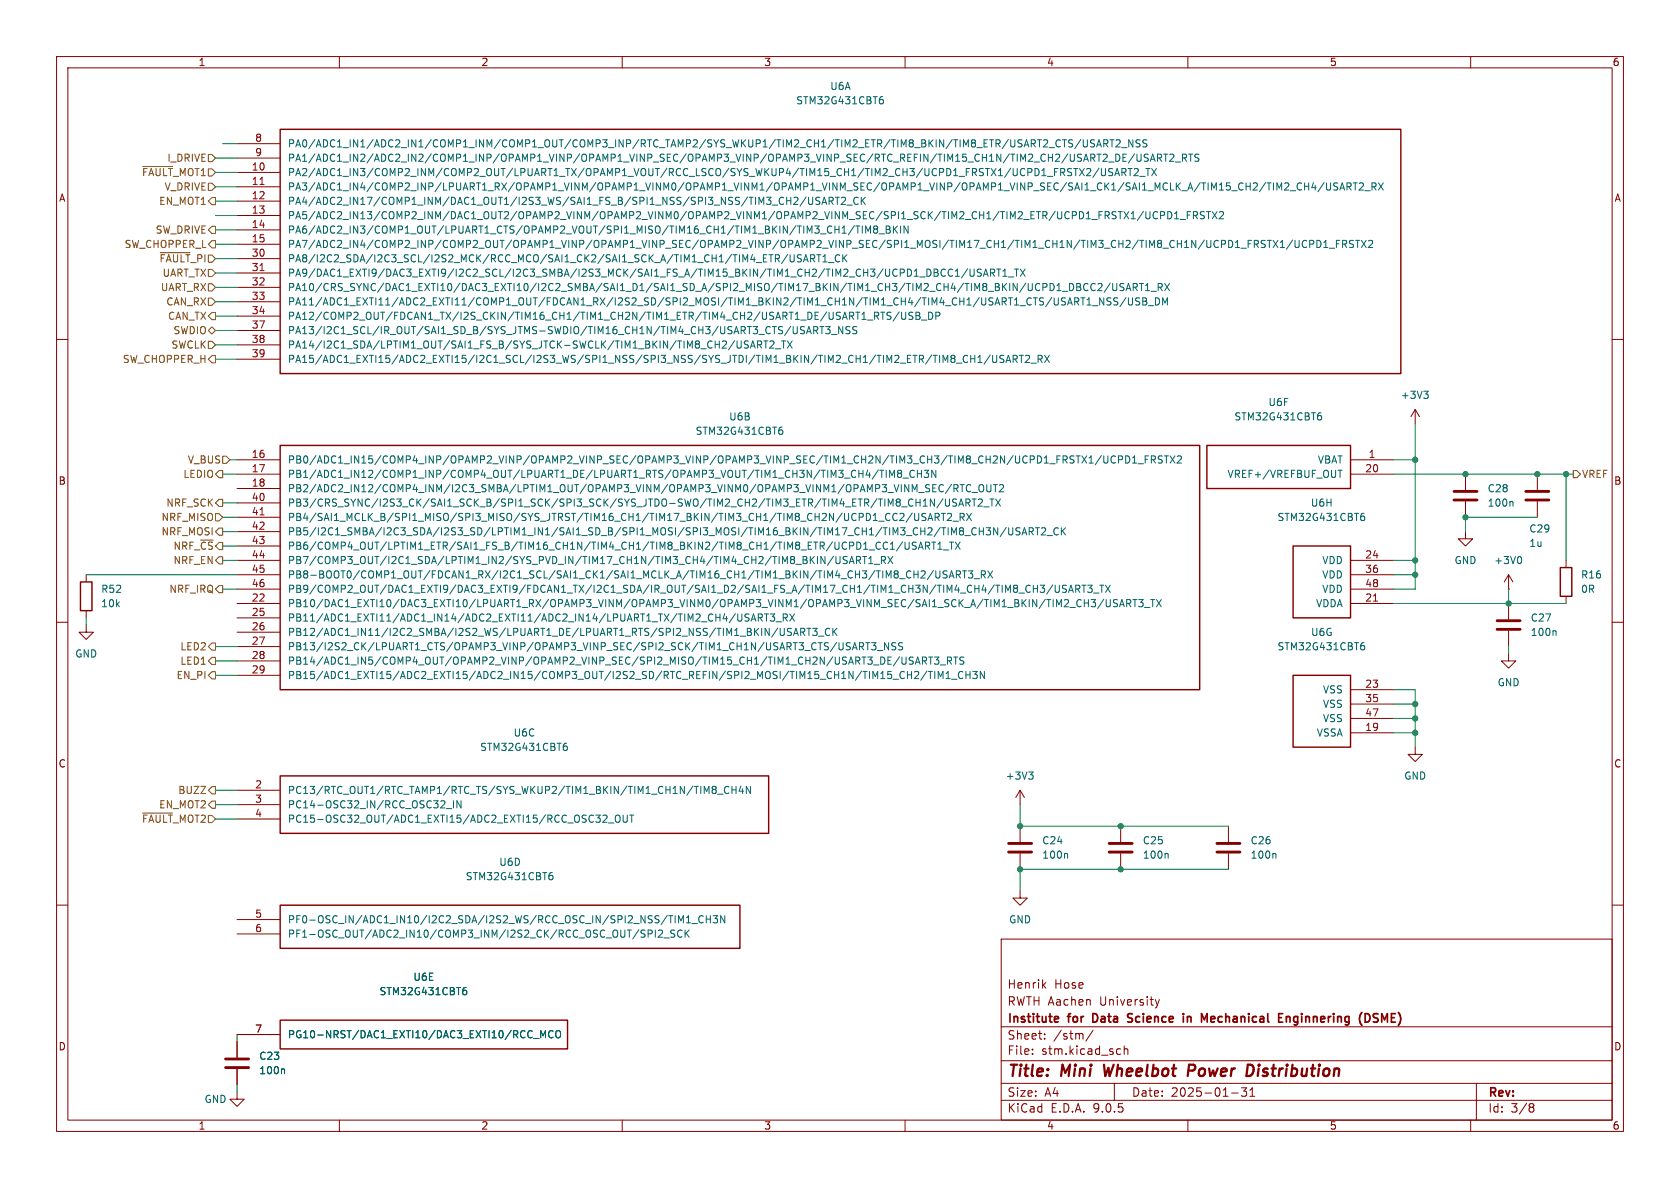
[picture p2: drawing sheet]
<svg xmlns="http://www.w3.org/2000/svg" width="297mm" height="210mm" viewBox="0 0 297 210" stroke-linecap="round" stroke-linejoin="round" font-family="sans-serif">
<g fill="none" stroke="#840000" stroke-width=".18">
<path d="M10 10h277v190h-277zM12 12h273v186h-273zM60 10v2M110 10v2M160 10v2M210 10v2M260 10v2M41.9 25.4h7.6M41.9 27.9h7.6M41.9 30.5h7.6M41.9 33h7.6M41.9 35.6h7.6"/>
<path d="M41.9 38.1h7.6M41.9 40.6h7.6M41.9 43.2h7.6M41.9 45.7h7.6M41.9 48.3h7.6M41.9 50.8h7.6M41.9 53.3h7.6M41.9 55.9h7.6M41.9 58.4h7.6M10 60h2M41.9 61h7.6M41.9 63.5h7.6"/>
<path d="M250.2 72.4l-.8 1.3M250.2 72.4l.8 1.3M250.2 72.4v2.5M285 60h2M41.9 81.3h7.6M41.9 83.8h7.6M41.9 86.4h7.6M41.9 88.9h7.6M41.9 91.4h7.6M41.9 94h7.6M41.9 96.5h7.6M41.9 99.1h7.6"/>
<path d="M238.8 81.3h7.6M238.8 83.8h7.6M238.8 99.1h7.6M259.1 94v1.3h1.2l-1.2 1.2-1.3-1.2h1.3M259.1 83.8v2.8M259.1 88.6v2.8M271.8 83.8v2.8M271.8 88.6v2.8M276.9 99.1v1.2M10 110h2M15.2 110.5v1.3h1.3l-1.3 1.2-1.2-1.2h1.2M15.2 101.6v1.3"/>
<path d="M15.2 108v1.2M41.9 101.6h7.6M41.9 104.1h7.6M41.9 106.7h7.6M41.9 109.2h7.6M41.9 111.8h7.6M41.9 114.3h7.6M41.9 116.8h7.6M41.9 119.4h7.6M238.8 101.6h7.6M238.8 104.1h7.6M238.8 106.7h7.6"/>
<path d="M266.7 104.1h.1M266.7 115.6v1.2h1.3l-1.3 1.3-1.3-1.3h1.3M266.7 101.6l-.8 1.3M266.7 101.6l.8 1.3M266.7 101.6v2.5M266.7 106.7v2.8M266.7 111.5v2.8M276.9 105.4v1.3M285 110h2M41.9 139.7h7.6M180.3 139.7v2.5M180.3 139.7l-.7 1.3"/>
<path d="M180.3 139.7l.8 1.3M238.8 121.9h7.6M238.8 124.5h7.6M238.8 127h7.6M238.8 129.5h7.6M250.2 132.1v1.3h1.3l-1.3 1.2-1.3-1.2h1.3M41.9 142.2h7.6M41.9 144.8h7.6M180.3 157.5v1.3h1.3l-1.3 1.2-1.2-1.2h1.2M180.3 146.1v2.7M180.3 150.9v2.8M198.1 146.1v2.7"/>
<path d="M198.1 150.9v2.8M217.2 146.1v2.7M217.2 150.9v2.8M10 160h2M41.9 162.6h7.6M41.9 165.1h7.6M177 166h108v32h-108zM184.5 174.1l.4 .6M184.9 173.7l-.6 .6M204.2 176.7l.4 1M204.6 177.7l-.1 .4-.3 .1M205 176.7l-.4 1"/>
<path d="M285 160h2M41.9 193v1.3h1.3l-1.3 1.3-1.3-1.3h1.3M41.9 184.2v2.7M41.9 189v2.8M41.9 182.9h7.6M60 198v2M110 198v2M160 198v2M177 194.5h108M177 191.5h108M177 187.5h108M177 181.5h108"/>
<path d="M182.5 186.3v.1M182.5 185.5v.1M184.7 183.6v.1M184.7 182.8v.1M193.2 182.1l-1.2 2M197 191.5v3M197.7 185.4l.4 .1M198.1 186.3l-.4 .1M198.7 185.5l.3-.1 .3 .1 .1 .9M198.7 184.9v1.5M210 198v2M217.7 193.2h1.2"/>
<path d="M219.5 192.3h.9l-.5 .6 .4 .1v.7l-.2 .1h-.4l-.2-.1M221 193.8h.8M221 192.7l.4-.4v1.5M260 198v2M261 191.5v6.5M270.6 195.1l.4 .1 .2 .2-.3 .3M270.6 195.7h.3M270.9 195.7l.2 .2 .1 .4-.2 .2-.4 .1"/>
</g>
<path d="M195.2 188.2l.2 2 .6-1.4M211 188.2h-.8l-.2 2M211.1 189.2l-1 .1M221.1 188.2a1.11 1.11 0 0 1 0 1.9" fill="none" stroke="#840000" stroke-width=".4"/>
<g fill="none" stroke="#840000" stroke-width=".3">
<path d="M186.6 179.7l.5 .1v.2l-.7 .2M193.6 179.2h-.4v1.5h.4M200.2 179.3l-.6-.1-.3 .3 .2 .3 .6 .2M209.2 179.2v.1M209.9 179.7v1M210.5 179.8l-.4-.1-.2 .1M214.6 179.7h-.3l-.2 .2v.7l.5 .1M226.1 179.2h.7M227.4 179.8l.2-.1 .4 .1 .1 .9M227.4 179.7v1M241.7 179.2a.81 .81 0 0 1 .5 .7 .81 .81 0 0 1-.5 .8M243.4 179.2h-.3l-.3 .3 .1 .3 .4 .2"/>
<path d="M187.1 180.6l-.5 .1M199.3 180.6h.8M214.8 180l-.7 .2M226.1 180.7h.7M242.8 180.6l.5 .1"/>
</g>
<path d="M49.5 22.9h198.1v43.1h-198.1zM49.5 78.7h162.6v43.2h-162.6zM213.4 78.7h25.4v7.7h-25.4zM228.6 96.5h10.2v12.7h-10.2zM14.2 102.9h2.1v5.1h-2.1zM228.6 119.4h10.2v12.7h-10.2zM275.8 100.3h2.1v5.1h-2.1zM49.5 137.2h86.4v10.1h-86.4zM49.5 160h81.3v7.6h-81.3zM49.5 180.3h50.8v5.1h-50.8z" fill="none" stroke="#840000" stroke-width=".25"/>
<g fill="none" stroke="#006464" stroke-width=".18">
<path d="M155.7 17.6h.2l.3 .2-.1 .4-.4 .2M156.1 17.1l-.4 .1M142.5 34.8l-1.1 1.6M142.9 34.9v1l.3 .2h.3l.2-.2v-1M144.9 34.9h-.4l-.2 .1v.4l.5 .2 .1 .3-.2 .2h-.5M145.3 36.1l.4-1.2 .5 1.2M145.4 35.8h.6M146.6 35.5h.6l.1-.2-.1-.3-.6-.1v1.2M146.9 35.5l.4 .6M147.7 34.9h.7M148 34.9v1.2M148.8 35l.4-.1 .3 .3-.8 .9h.8"/>
<path d="M149.7 36.3h1M151 39.9l-1 1.6M151.3 39.9h.7M151.7 39.9v1.3M151.7 35a.6 .6 0 0 0-.8 .4 .6 .6 0 0 0 .6 .7l.2-.1M152.3 34.9v1.2M152.4 35.4l.6 .7M152.4 39.9v1.3M153 34.9l-.7 .7M156.7 39.9h.4l.2 .3-.2 .4 .2 .1 .1 .3-.2 .2h-.5zM157.9 39.9v1.3M158.7 39.9l-.8 .8"/>
<path d="M159.2 39.9v1.3M160.5 39.9v1.3l-.7-1.3v1.3M188.9 25.1l.7 .5-.2 .4-.5-.1M189.6 24.8l-.5-.1-.2 .3M190.8 29.8l.9 1.3M191.1 24.6l-1.1 1.7M191.5 24.7v1l.2 .3 .4-.1 .1-.2v-1M191.7 29.8l-.9 1.3M192.1 29.9l.5-.1 .2 .4-.7 .9h.7M193.5 24.8l-.5-.1-.2 .1v.4l.6 .2 .1 .3-.2 .3-.5-.1M193.9 26l.4-1.3 .4 1.3M194 25.6h.6"/>
<path d="M194.3 29.7l-1.1 1.7M194.7 29.8v1l.3 .3 .3-.1 .1-.2v-1M195.1 25.4l.6-.1 .2-.2-.1-.3-.7-.1v1.3M195.4 25.4l.5 .6M196.2 24.7h.7M196.6 24.7v1.3M196.7 29.9l-.5-.1-.2 .1v.4l.6 .2 .1 .3-.2 .3-.5-.1M197.1 31.1l.4-1.3 .4 1.3M197.2 30.7h.6M197.3 24.8l.5-.1 .2 .4-.7 .9h.7M198.3 26.1h.9M198.3 30.5l.6-.1 .2-.2-.1-.3-.7-.1v1.3"/>
<path d="M198.5 27.9h.4M198.6 30.5l.5 .6M199.1 27.2h-.6v1.3h.6M199.4 29.8h.8M199.8 29.8v1.3M200.3 24.7v1.3l-.7-1.3v1.3M200.5 29.9l.5-.1 .2 .4-.7 .9h.7M200.6 27.2l-1.1 1.6M201 27.2v1.1l.2 .2h.4l.1-.2v-1.1M201.5 31.2h1M201.5 24.8l-.4-.1-.2 .1v.4l.5 .2 .1 .3-.2 .3-.5-.1M202.2 37.3l-1.1 1.7"/>
<path d="M202.6 29.8h.7M202.6 37.4v1l.2 .3 .4-.1 .1-.2v-1M202.8 24.8l-.5-.1-.2 .1v.4l.5 .2 .2 .3-.3 .3-.5-.1M202.9 29.8v1.3M203 27.3l-.5-.1-.2 .2v.3l.6 .3 .1 .3-.2 .2h-.5M203.4 28.5l.4-1.3 .4 1.3M203.5 28.2h.6M203.6 29.8l.8 1.3M204.4 29.8l-.8 1.3M204.6 37.5a.6 .6 0 0 0-.8 .5 .6 .6 0 0 0 .6 .7l.2-.1M204.6 27.9h.6l.2-.2-.1-.3-.7-.2v1.3M204.9 27.9l.5 .6"/>
<path d="M205.2 38.1l.6-.1 .1-.2-.1-.3-.6-.1v1.3M205.7 27.2h.7M206.1 27.2v1.3M206.4 37.4a.64 .64 0 0 1 .8 .6 .64 .64 0 0 1-.8 .7zM206.8 27.4l.5-.2 .2 .4-.8 .9h.8M207.7 38.7h.7M207.7 37.8l.3-.4v1.3M207.8 28.6h.9M208.6 38.8h1M209 27.9h.7l.1-.2-.1-.3-.7-.2v1.3M209.3 27.9l.5 .6M209.9 38h.4"/>
<path d="M210.1 27.2h.8M210.5 37.4h-.6v1.3M210.5 27.2v1.3M211 38.1l.6-.1 .1-.2-.1-.3-.6-.1v1.3M211.3 38.1l.4 .6M211.9 27.3l-.4-.1-.2 .2v.3l.5 .3 .1 .3-.2 .2h-.5M212.9 37.5l-.5-.1-.1 .1v.4l.5 .2 .1 .3-.2 .3-.5-.1M213.3 37.4h.7M213.6 37.4v1.3M214.3 37.4l.9 1.3M215.2 37.4l-.9 1.3M215.6 37.5l.5-.1 .2 .4-.8 .9h.8"/>
<path d="M227.6 32.3l.3 .3-.1 .3-.7 .7h.8M228.1 33.7h1M230.1 32.5a.6 .6 0 0 0-.8 .4 .6 .6 0 0 0 .5 .7l.3-.1M230.6 32.3v1.3M230.6 32.9h.8M231.4 32.3v1.3M232.2 32.3l-.3 .9h.8M232.5 32.8v.8M234.1 32.3l-1.1 1.6M234.5 32.3v1.1l.2 .2 .4-.1 .1-.1v-1.1M236.5 32.4l-.5-.1-.2 .2v.3l.6 .3 .1 .3-.2 .2-.5-.1M236.9 33.6l.4-1.3 .4 1.3"/>
<path d="M237 33.2h.6M238.1 33l.6-.1 .2-.1-.1-.3-.7-.2v1.3M238.4 33l.5 .6M239.2 32.3h.7M239.6 32.3v1.3M240.3 32.5l.5-.2 .2 .4-.7 .9h.7M241.3 33.7h.9M242.5 33l.7-.1 .1-.1-.1-.3-.7-.2v1.3M242.9 33l.4 .6M243.7 32.3l.8 1.3M244.5 32.3l-.8 1.3M139.7 45v1.1l.2 .2 .4-.1 .1-.1v-1.1"/>
<path d="M141.7 45.1l-.5-.1-.2 .2v.3l.6 .3 .1 .3-.3 .2-.5-.1M141.7 58.3l.4 .2 .1 .3-.2 .2h-.3M141.7 57.7l.5 .1M142 46.3l.5-1.3 .4 1.3M142.2 45.9h.6M142.6 59l.4-1.3 .4 1.3M142.7 58.6h.6M143.3 45.7l.6-.1 .1-.1v-.3l-.7-.2v1.3M143.6 45.7l.4 .6M143.9 58.4l.6-.1 .1-.1-.1-.3-.6-.2v1.3M144.2 58.4l.4 .6M144.4 45h.7"/>
<path d="M144.8 45v1.3M144.9 57.7h.8M145.3 57.7v1.3M145.5 46.3h.7M145.5 45.4l.3-.4v1.3M146 57.7h.8l-.5 .5 .4 .1v.6l-.2 .1-.5-.1M146.5 46.4h.9M147 59.1h1M148.4 45.2a.6 .6 0 0 0-.8 .4 .6 .6 0 0 0 .6 .7l.2-.1M149 45v1.3M149 57.7v1.3l-.7-1.3v1.3M149.2 45.6l.5 .7"/>
<path d="M149.7 45l-.7 .8M150.3 57.8l-.5-.1-.2 .2v.3l.5 .3 .2 .3-.3 .2-.5-.1M151.5 57.8l-.5-.1-.2 .2v.3l.6 .3 .1 .3-.3 .2-.5-.1M153 41.2v-1.3l.5 1 .4-1v1.3M154.7 40.5l-.3 .2 .1 .4 .2 .1h.3l.2-.2v-.3l-.3-.2M154.7 40.5l-.3-.2 .3-.4h.2l.3 .3-.3 .3M154.7 40.5h.2M154.9 55.9l.4 .6M155.2 55.3l.1 .1-.1 .4M155.4 41.3h1M155.7 55.2h.7M156.1 55.2v1.3"/>
<path d="M156.7 40.6h.4M157.5 55.3l-.5-.1-.1 .1v.4l.5 .2 .1 .3-.2 .3-.5-.1M158.1 40.5l.6 .7M159 55.1l-1.1 1.7M159.4 55.2v1l.2 .3 .4-.1 .1-.2v-1M161.4 55.3l-.5-.1-.2 .1v.4l.6 .2 .1 .3-.3 .3-.4-.1M161.9 55.2h.5l.2 .2-.2 .4 .2 .1 .1 .3-.3 .3h-.5zM161.9 55.8h.5M162.9 56.6h1M164.2 55.2a.64 .64 0 0 1 .7 .6 .64 .64 0 0 1-.7 .7zM165.4 55.9l.6-.1 .2-.2-.1-.3-.7-.1v1.3M168.4 47.7a.6 .6 0 0 0-.8 .4 .6 .6 0 0 0 .6 .7l.2-.1"/>
<path d="M168.9 48.8h.7M168.9 47.9l.4-.3v1.2M171.1 47.5l-1.1 1.6M171.5 47.6v1l.2 .2h.4l.1-.2v-1M173.5 47.6h-.5l-.2 .1v.4l.6 .2 .1 .3-.3 .2h-.4M173.8 48.8l.5-1.2 .4 1.2M174 48.5h.6M175.1 48.2h.6l.1-.2v-.3l-.7-.1v1.2M175.4 48.2l.4 .6M176.2 47.6h.7M176.6 47.6v1.2M177.3 48.8h.7"/>
<path d="M177.3 47.9l.4-.3v1.2M178.3 49h.9M179.4 47.6h.7M179.7 47.6v1.2M180.4 47.6l.8 1.2M181.2 47.6l-.8 1.2M190.3 53.3l.4 .6M190.4 50.1h.4l.2 .3-.2 .3 .2 .1 .1 .3-.3 .3h-.4zM190.4 50.7h.4M190.7 52.8v.4M191.1 52.6h.7M191.4 52.6v1.3"/>
<path d="M192.2 53.9h.7M192.2 53l.3-.4v1.3M192.4 50.2a.6 .6 0 0 0-.9 .5 .6 .6 0 0 0 .6 .7l.3-.1M193.1 54h1M193.6 50.2a.6 .6 0 0 0-.8 .5 .6 .6 0 0 0 .6 .7l.2-.1M194.1 50.2l.5-.1 .2 .4-.8 .9h.8M195.1 52.6v1.3l-.7-1.3v1.3M196.3 50l-1.1 1.7M196.4 52.7l-.5-.1-.2 .2v.3l.6 .3 .1 .3-.2 .2h-.5M196.7 50.1v1l.2 .3 .4-.1 .1-.2v-1M197.6 52.7l-.5-.1-.2 .2v.3l.6 .3 .1 .3-.2 .2h-.5M198.7 50.2l-.5-.1-.2 .1v.4l.6 .2 .1 .3-.2 .3-.5-.1"/>
<path d="M199.1 52.6l-1.1 1.6M199.1 51.4l.4-1.3 .4 1.3M199.2 51h.6M199.5 52.6v1.1l.2 .2h.4l.1-.2v-1.1M200.3 50.8l.6-.1 .2-.2-.1-.3-.7-.1v1.3M200.6 50.8l.5 .6M201.4 50.1h.8M201.5 52.7l-.5-.1-.2 .2v.3l.6 .3 .1 .3-.3 .2h-.4M201.8 50.1v1.3M202 52.6h.5l.2 .3-.2 .4 .2 .1 .1 .3-.3 .2h-.5zM202 53.3h.5M202.5 50.5l.4-.4v1.3"/>
<path d="M202.5 51.4h.7M203 54h1M203.5 51.5h.9M204.3 52.6a.64 .64 0 0 1 .7 .7 .64 .64 0 0 1-.7 .6zM204.8 50.8l.6-.1 .1-.2-.1-.3-.6-.1v1.3M205.1 50.8l.4 .6M205.5 53.9v-1.3l.5 1 .4-1v1.3M205.9 50.1l.8 1.3M206.7 50.1l-.8 1.3M225.1 42.5l.8 1.3M225.9 42.5l-.8 1.3M226.3 43.8h.8"/>
<path d="M226.3 42.9l.4-.4v1.3M228.5 42.4l-1.1 1.7M228.9 42.5v1l.3 .3 .3-.1 .2-.2v-1M231 42.6a.6 .6 0 0 0-.8 .4 .6 .6 0 0 0 .6 .8l.2-.2M231.5 43.2l.6-.1 .2-.2-.1-.3-.7-.1v1.3M232.8 42.5a.64 .64 0 0 1 .7 .6 .64 .64 0 0 1-.7 .7zM234 43.8h.7M234 42.9l.4-.4v1.3M235 43.9h1M236.3 43.1h.4M236.9 42.5h-.6v1.3M237.3 43.2l.7-.1 .1-.2-.1-.3-.7-.1v1.3"/>
<path d="M237.7 43.2l.4 .6M239.3 42.6l-.5-.1-.2 .1v.4l.6 .2 .1 .3-.3 .3-.4-.1M239.6 42.5h.8M240 42.5v1.3M240.7 42.5l.8 1.3M241.5 42.5l-.8 1.3M241.9 42.6l.5-.1 .3 .4-.8 .9h.8M132.3 60.3h-.5l-.2 .1v.4l.6 .2 .1 .3-.2 .2h-.5M132.7 61.5l.4-1.2 .4 1.2M132.8 61.2h.6M133.9 60.9h.6l.2-.2-.1-.3-.7-.1v1.2M134.2 60.9l.5 .6"/>
<path d="M135 60.3h.7M135.4 60.3v1.2M136.1 60.4l.5-.1 .2 .3-.7 .9h.7M137.1 61.7h.9M137.9 76h.3l.2 .2-.1 .5-.4 .1M138.2 60.3h.7M138.3 75.5l-.4 .1M138.5 60.3v1.2M139.2 60.3l.8 1.2M140 60.3l-.8 1.2M170.7 62.8l.4 .1M171.1 64l-.4 .1"/>
<path d="M171.6 62.8v1.3M171.6 63.4h.7M172.3 62.8v1.3M172.9 64.1h.7M172.9 63.2l.3-.4v1.3M175.1 62.7l-1.1 1.7M175.5 62.8v1l.2 .3 .4-.1 .1-.2v-1M177.5 62.9l-.5-.1-.2 .1v.4l.6 .2 .1 .3-.3 .3-.4-.1M177.8 64.1l.5-1.3 .4 1.3M178 63.7h.6M179.1 63.5l.6-.1 .1-.2v-.3l-.7-.1v1.3M179.4 63.5l.4 .6"/>
<path d="M180.2 62.8h.7M180.6 62.8v1.3M181.3 62.9l.5-.1 .2 .4-.8 .9h.8M182.3 64.2h.9M183.5 63.5l.6-.1 .1-.2v-.3l-.7-.1v1.3M183.8 63.5l.4 .6M184.7 62.8l.8 1.3M185.5 62.8l-.8 1.3M233.2 73.5h.2l.2 .2v.4l-.4 .1M233.5 73h-.3M251.7 69.2h.8l-.4 .4M252.2 69.6l.3 .3v.3l-.3 .2"/>
<path d="M147.4 98.3l-1.1 1.6M147.8 98.4v1l.2 .2h.4l.1-.2v-1M149.8 98.4h-.5l-.2 .1v.4l.6 .2 .1 .3-.3 .2h-.4M150.1 99.6l.5-1.2 .4 1.2M150.3 99.3h.6M151.4 99h.6l.1-.2v-.3l-.7-.1v1.2M151.7 99l.4 .6M152.5 98.4h.7M152.9 98.4v1.2M153.6 99.6h.7M153.6 98.7l.4-.3v1.2M154.6 99.8h.9"/>
<path d="M155.3 83.1l-1.1 1.6M155.5 83.1h.7M155.8 99h.6l.2-.2-.1-.3-.7-.1v1.2M155.9 83.1v1.3M156.1 99l.5 .6M156.7 83.1v1.3M157 98.4l.8 1.2M157.3 84.4v-1.3l.4 .9 .4-.9v1.3M157.4 97.1h.7M157.8 98.4l-.8 1.2M158.9 83.7l-.2 .2v.4l.2 .1 .4-.1 .1-.1v-.3l-.2-.2M158.9 83.7l-.2-.3 .2-.3h.3l.2 .3-.2 .3"/>
<path d="M158.9 83.7h.3M159.2 90.8l.4-.1 .2 .4-.8 .9h.8M159.6 95.8l-1.1 1.6M159.6 84.5h1M160 95.8v1.1l.2 .2 .4-.1 .1-.1v-1.1M161.3 90.7l-1.1 1.6M161.6 83.3a.6 .6 0 0 0-.8 .4 .6 .6 0 0 0 .6 .7l.2-.1M161.7 90.7v1.1l.2 .2h.4l.1-.2v-1.1M162 95.9l-.5-.1-.2 .2v.3l.6 .3 .1 .3-.2 .2-.5-.1M162.2 83.1v1.3M162.2 83.7h.7M162.4 97.1l.4-1.3 .4 1.3"/>
<path d="M162.5 96.7h.6M162.9 83.1v1.3M163.4 83.1h.8l-.5 .5 .4 .1v.6l-.2 .1-.5-.1M163.6 96.5l.6-.1 .2-.1-.1-.3-.7-.2v1.3M163.7 90.8l-.5-.1-.2 .2v.3l.6 .3 .1 .3-.3 .2h-.4M163.9 96.5l.5 .6M164.1 92l.4-1.3 .4 1.3M164.2 91.7h.6M164.7 95.8h.7M165.1 95.8v1.3M165.2 88.2v1.3l-.7-1.3v1.3M165.3 91.4h.6l.1-.2v-.3l-.7-.2v1.3"/>
<path d="M165.4 83.1v1.3l-.7-1.3v1.3M165.6 91.4l.4 .6M165.8 96.2l.4-.4v1.3M165.8 97.1h.7M166.4 90.7h.7M166.7 88.1l-1.1 1.7M166.7 85.7l.1 .1M166.8 97.2h.9M166.8 90.7v1.3M166.8 86.8l-.1 .1M167.1 88.2v1l.3 .3 .3-.1 .2-.2v-1M167.5 90.9l.5-.2 .2 .4-.8 .9h.8"/>
<path d="M167.9 95.8h.7M168.2 95.8v1.3M168.2 85.6l-1.1 1.6M168.5 92.1h.9M168.6 86.3h.7l.1-.2-.1-.3-.7-.1v1.2M168.9 95.8l.8 1.3M168.9 86.3l.5 .6M169.1 88.3l-.5-.1-.1 .1v.4l.5 .2 .1 .3-.2 .3-.5-.1M169.5 89.5l.4-1.3 .4 1.3M169.6 89.1h.6M169.7 95.8l-.8 1.3M169.7 91.4h.6l.2-.2-.1-.3-.7-.2v1.3"/>
<path d="M169.7 85.7h.8M170 91.4l.5 .6M170.1 85.7v1.2M170.8 88.9l.6-.1 .1-.2-.1-.3-.6-.1v1.3M170.9 90.7l.8 1.3M171.1 88.9l.4 .6M171.6 85.8a.6 .6 0 0 0-.8 .4 .6 .6 0 0 0 .6 .7l.2-.1M171.7 90.7l-.8 1.3M171.9 88.2h.7M171.9 87.1h.9M172.2 88.2v1.3M172.2 93.3l.4 .1"/>
<path d="M172.6 94.4l-.4 .2M172.9 88.3l.5-.1 .3 .4-.8 .9h.8M173.1 93.3v1.3M173.1 93.9h.7M173.2 85.7h.2a.43 .43 0 0 1 .5 .4v.4a.42 .42 0 0 1-.4 .5 .42 .42 0 0 1-.4-.5v-.4zM173.8 93.3v1.3M173.9 89.6h1M174.3 93.3h.8l-.4 .5 .4 .1v.5l-.2 .2-.6-.2M174.5 85.7v1l.2 .2h.4l.1-.2v-1M175 88.2h.7M175.4 88.2v1.3M175.6 85.7h.7"/>
<path d="M176 85.7v1.2M176 88.2l.9 1.3M176.4 93.3v1.3l-.7-1.3v1.3M176.7 85.8l.5-.1 .2 .3-.8 .9h.8M176.9 88.2l-.9 1.3M177.9 93.2l-1.1 1.7M178.3 93.3v1l.3 .3 .3-.1 .1-.2v-1M180.3 93.4l-.5-.1-.1 .1v.4l.5 .2 .1 .3-.2 .3-.5-.1M180.7 94.6l.4-1.3 .4 1.3M180.8 94.2h.6M182 94l.6-.1 .1-.2-.1-.3-.6-.1v1.3M182.3 94l.4 .6"/>
<path d="M183 93.3h.8M183.4 93.3v1.3M184.1 93.4l.5-.1 .3 .4-.8 .9h.8M185.1 94.7h1M187.1 93.4a.6 .6 0 0 0-.8 .4 .6 .6 0 0 0 .6 .8l.2-.2M187.6 93.3v1.3M187.8 93.8l.6 .8M188.4 93.3l-.8 .7M194.7 80.5l-1.1 1.7M195.1 80.6v1l.3 .3 .3-.1 .2-.2v-1M197.2 80.7a.6 .6 0 0 0-.8 .4 .6 .6 0 0 0 .6 .8l.2-.2M197.7 81.3l.6-.1 .2-.2-.1-.3-.7-.1v1.3"/>
<path d="M199 80.6a.64 .64 0 0 1 .7 .6 .64 .64 0 0 1-.7 .7zM200.2 81l.4-.4v1.3M200.2 81.9h.7M201.2 82h1M202.5 81.2h.4M203.1 80.6h-.6v1.3M203.5 81.3l.6-.1 .2-.2-.1-.3-.7-.1v1.3M203.8 81.3l.5 .6M205.5 80.7l-.5-.1-.2 .1v.4l.6 .2 .1 .3-.3 .3-.4-.1M205.8 80.6h.8M206.2 80.6v1.3M206.9 80.6l.8 1.3"/>
<path d="M207.7 80.6l-.8 1.3M208.1 80.7l.5-.1 .3 .4-.8 .9h.8M236.5 83.1h.8M236.9 83.1v1.3M240.8 91.2h.2l.3 .3-.1 .4-.4 .1M241.1 90.7l-.3 .1M267.3 88.6l.2 .2v.7M268.7 98.4a.79 .79 0 0 1 0 1.2M132.4 108.6l-.5-.1-.1 .2v.3l.5 .3 .1 .3-.2 .2-.5-.1M132.8 109.8l.4-1.3 .4 1.3M132.9 109.4h.6M134.1 109.2l.6-.1 .1-.1-.1-.3-.6-.2v1.3"/>
<path d="M134.4 109.2l.4 .6M135.1 108.5h.8M135.5 108.5v1.3M136.2 108.5h.8l-.5 .5 .4 .1v.6l-.2 .1-.5-.1M137.2 109.9h1M138.5 109.2l.6-.1 .1-.1-.1-.3-.6-.2v1.3M138.7 111.1v1l-.2 .2h-.3M138.8 109.2l.4 .6M139.6 108.5l.9 1.3M139.9 111.1h-.5l-.1 .1v.4l.5 .2 .1 .3-.2 .2h-.5M140.3 112.3l.4-1.2 .4 1.2M140.4 112h.6"/>
<path d="M140.5 108.5l-.9 1.3M141.6 111.7h.6l.1-.2-.1-.3-.6-.1v1.2M141.9 111.7l.4 .6M142.6 111.1h.8M143 111.1v1.2M143.7 111.1h.8l-.5 .5 .4 .1v.5l-.2 .1-.5-.1M144.7 112.5h1M146.7 111.2a.6 .6 0 0 0-.8 .4 .6 .6 0 0 0 .6 .7l.2-.1M147.2 111.1v1.2M147.4 111.6l.6 .7M148 111.1l-.8 .7M149.8 113.6l.5 .1"/>
<path d="M150.1 114.3l.2 .2-.2 .4M150.7 114.9l.4-1.3 .4 1.3M150.8 114.5h.6M152 114.3l.6-.1 .1-.2-.1-.3-.6-.1v1.3M152.3 114.3l.4 .6M153 113.6h.8M153.4 113.6v1.3M154.1 113.6h.8l-.5 .5 .4 .1v.6l-.2 .1-.5-.1M155.1 115h1M157.1 113.6v1.3l-.7-1.3v1.3M158.4 113.7l-.5-.1-.2 .1v.4l.5 .2 .2 .3-.3 .3-.5-.1M159.6 113.7l-.5-.1-.2 .1v.4l.6 .2 .1 .3-.3 .3-.4-.1"/>
<path d="M160.2 116.1v1.1l-.1 .2h-.4M160.4 119.3h.7M161.1 118.7v1.3M161.5 116.2l-.5-.1-.2 .2v.3l.5 .3 .2 .3-.3 .2h-.5M161.6 101.5h.7M161.7 118.8l.5-.1 .2 .4-.8 .9h.8M161.8 117.4l.4-1.3 .5 1.3M161.9 117.1h.6M162.3 100.9v1.3M162.8 101l.5-.1 .3 .4-.8 .9h.8M163.1 116.8h.6l.1-.2-.1-.3-.6-.2v1.3M163.4 116.8l.4 .6"/>
<path d="M163.9 118.6l-1.1 1.7M164.1 118.7h.7M164.2 116.1h.7M164.5 118.7v1.3M164.5 116.1v1.3M165 100.8l-1.1 1.7M165.2 116.1h.8l-.4 .5 .3 .2v.5l-.2 .1-.5-.1M165.3 118.7v1.3M165.4 100.9v1l.3 .3 .3-.1 .2-.2v-1M165.9 120v-1.3l.4 .9 .4-.9v1.3M166.2 117.5h1M167.3 119.1l.3-.4v1.3"/>
<path d="M167.3 120h.7M167.4 101l-.4-.1-.2 .1v.4l.5 .2 .1 .3-.2 .3-.5-.1M167.5 116.8h.6l.1-.2v-.3l-.7-.2v1.3M167.8 102.2l.4-1.3 .4 1.3M167.8 116.8l.4 .6M167.9 101.8h.6M168.6 116.1h.7M168.9 116.1v1.3M169.1 101.6l.6-.1 .1-.2-.1-.3-.6-.1v1.3M169.4 101.6l.4 .6M170.2 100.9h.7M170.2 118.8a.6 .6 0 0 0-.8 .4 .6 .6 0 0 0 .6 .8l.2-.2"/>
<path d="M170.4 116.2l-.5-.1-.2 .2v.3l.6 .3 .1 .3-.2 .2h-.5M170.5 100.9v1.3M170.8 118.7v1.3M170.8 119.3h.7M171.2 100.9h.8l-.4 .5 .3 .1v.6l-.2 .1-.5-.1M171.5 118.7v1.3M172 118.7h.8l-.5 .5 .4 .1v.5l-.2 .2-.5-.2M172.2 102.3h1M173.5 101.6l.6-.1 .1-.2v-.3l-.7-.1v1.3M173.8 101.6l.4 .6M174 118.7v1.3l-.7-1.3v1.3M174.6 100.9l.9 1.3"/>
<path d="M175.5 100.9l-.9 1.3M181.5 104.5l.3 .2 .3-.1M182.1 103.6l-.3-.2-.3 .2M182.7 103.4v1.3M182.7 104.1h.7M183.4 103.4v1.3M183.9 103.4h.8l-.5 .5 .4 .2v.5l-.2 .1-.5-.1M186.1 103.4l-1.1 1.6M186.5 103.4v1.1l.3 .2h.4l.1-.2v-1.1M188.5 103.5l-.4-.1-.2 .2v.3l.5 .3 .1 .3-.2 .2h-.5M188.9 104.7l.4-1.3 .5 1.3M189 104.4h.6"/>
<path d="M190.2 104.1h.6l.1-.2-.1-.3-.6-.2v1.3M190.5 104.1l.4 .6M191.3 103.4h.7M191.6 103.4v1.3M191.7 106.6h.7M192.3 103.4h.8l-.4 .5 .3 .2v.5l-.2 .1-.5-.1M192.4 106v1.3M192.9 106h.8l-.4 .5 .3 .1v.5l-.2 .2-.5-.2M193.3 104.8h1M194.4 103.4h.7M194.8 103.4v1.3M195.1 105.9l-1.1 1.7"/>
<path d="M195.4 103.4l.9 1.3M195.6 106v1l.2 .3 .4-.1 .1-.2v-1M196.3 103.4l-.9 1.3M197.6 106.1l-.5-.1-.2 .1v.4l.5 .2 .2 .3-.3 .3-.5-.1M197.9 107.3l.4-1.3 .5 1.3M198 106.9h.6M199.2 106.7l.6-.1 .1-.2v-.3l-.7-.1v1.3M199.5 106.7l.4 .6M200.3 106h.7M200.6 106v1.3M201.3 106h.8l-.4 .5 .3 .1v.5l-.2 .2-.5-.2M202.3 107.4h1"/>
<path d="M203.4 106h.7M203.8 106v1.3M204.4 106l.9 1.3M205.3 106l-.9 1.3M240.8 114.1h.2l.3 .2-.1 .5-.4 .1M241.1 113.6l-.3 .1M274.9 111.5l.2 .2v.6M99.8 131.9h.3l.2 .2-.1 .4-.4 .2M100.2 131.4l-.4 .1M126.1 139.6l-.2-.3 .2-.3h.3l.2 .3-.2 .3M126.1 139.6l-.2 .2 .1 .4 .1 .1 .4-.1 .1-.2v-.2l-.2-.2M126.1 139.6h.3"/>
<path d="M128.9 139.1a.6 .6 0 0 0-.9 .5 .6 .6 0 0 0 .6 .7l.3-.1M129.4 139v1.3M129.4 139.6h.7M130.1 139v1.3M131 138.9l-.3 1h.8M131.3 139.4v.9M132.7 139v1.3l-.8-1.3v1.3M168.2 120.1h1M181.9 136.5h.7l-.4 .5M182.4 137l.2 .2v.3l-.2 .2M78.9 142.9h1M80.2 141.5v1.3"/>
<path d="M81.5 141.5v1.3l-.7-1.3v1.3M97.3 154.7h.2l.3 .3-.1 .4-.4 .1M97.6 154.2l-.3 .1M106.8 144.1l.4 .1 .1 .3-.8 .9h.8M107.6 145.5h.9M108.8 144.3l.3-.2a.43 .43 0 0 1 .5 .4v.4a.42 .42 0 0 1-.4 .5 .42 .42 0 0 1-.4-.5zM110.2 144.1v1l.2 .3 .4-.1 .1-.2v-1M111.3 144.1h.7M111.7 144.1v1.3M126.9 140.4h.9M188.6 150.9l.1 .1v.7M206.3 150.9l.2 .1v.7"/>
<path d="M225.4 150.9l.2 .1v.7M82 175.1h.3l.2 .2v.4l-.5 .1M82.4 174.6h-.4M115.1 164.4l.2 .3-.1 .3-.1 .1M115.9 164.4v1.3M116.4 164.5l.5-.1 .2 .4-.8 .9h.8M117.4 165.8h.9M119.3 164.5l-.5-.1-.2 .1v.4l.6 .2 .1 .3-.2 .3-.5-.1M120 163.1v-1.2l.4 .9 .4-.9v1.2M120.6 164.5a.6 .6 0 0 0-.9 .5 .6 .6 0 0 0 .6 .7l.3-.1M121.1 164.4v1.3M121.3 165l.5 .7"/>
<path d="M121.4 163.1h.7M121.4 162.2l.3-.3v1.2M121.8 164.4l-.7 .7M122.3 163.3h1M124.3 162a.6 .6 0 0 0-.8 .4 .6 .6 0 0 0 .6 .7l.2-.1M124.9 161.9v1.2M124.9 162.5h.7M125.6 161.9v1.2M126.1 161.9h.8l-.5 .5 .4 .1v.5l-.2 .1-.5-.1M128.1 161.9v1.2l-.7-1.2v1.2M50.1 189l.2 .1v.7M94.3 183.6h1"/>
<path d="M95.6 183.5v-1.3l.4 .9 .4-.9v1.3M97.8 182.3a.6 .6 0 0 0-.9 .4 .6 .6 0 0 0 .6 .8l.3-.2M98.4 182.3l.2-.1a.43 .43 0 0 1 .5 .4v.4a.42 .42 0 0 1-.4 .5 .42 .42 0 0 1-.4-.5v-.4z"/>
</g>
<g fill="none" stroke="#840000" stroke-width=".51">
<path d="M257 86.9h4.1M257 88.4h4.1M269.7 86.9h4.1M269.7 88.4h4.1M264.7 109.7h4M264.7 111.3h4M178.3 149.1h4.1M178.3 150.6h4.1M196.1 149.1h4.1M196.1 150.6h4.1M215.1 149.1h4.1M215.1 150.6h4.1"/>
<path d="M39.9 187.2h4M39.9 188.7h4"/>
</g>
<path d="M46 32.6h.7M46 47.8h.7M46 91h.7M242.8 106.3h.7" fill="none" stroke="#a90000" stroke-width=".18"/>
<g fill="none" stroke="#725600" stroke-width=".18">
<path d="M25.2 29.4h5.3M36.8 32.4h.7l.6 .6-.6 .7h-.7zM36.8 27.3h.7l.6 .6-.6 .7h-.7zM37.5 34.9h.6v1.3h-.6l-.7-.6zM28.3 44.7h5.3M36.8 52.7h.7l.6 .6-.6 .7h-.7zM36.8 47.6h.7l.6 .7-.6 .6h-.7zM36.8 58.4l.7-.6 .6 .6-.6 .7zM36.8 50.2h.7l.6 .6-.6 .6h-.7zM37.5 40h.6v1.3h-.6l-.7-.7zM37.5 55.2h.6v1.3h-.6l-.7-.6zM37.5 42.5h.6v1.3h-.6l-.7-.6z"/>
<path d="M36.8 60.3h.7l.6 .7-.6 .6h-.7zM37.5 62.9h.6v1.2h-.6l-.7-.6zM38.1 90.8h.6l.7 .6-.7 .7h-.6zM38.7 88.3h.7v1.2h-.7l-.6-.6zM38.7 93.3h.7v1.3h-.7l-.6-.6zM38.7 83.2h.7v1.3h-.7l-.6-.7zM38.7 98.4h.7v1.3h-.7l-.6-.6zM39.4 80.6h.6l.6 .7-.6 .6h-.6zM278.1 83.2h.7l.6 .6-.6 .7h-.7zM37.5 116.2h.6v1.3h-.6l-.7-.7zM37.5 113.7h.6v1.2h-.6l-.7-.6zM37.5 118.7h.6v1.3h-.6l-.7-.6z"/>
<path d="M38.7 103.5h.7v1.3h-.7l-.6-.7zM37.5 139.1h.6v1.2h-.6l-.7-.6zM25.2 143.7h5.3M37.5 141.6h.6v1.3h-.6l-.7-.7z"/>
</g>
<g fill="none" stroke="#009600" stroke-width=".18">
<path d="M38.1 33h3.8M38.1 30.5h3.8M38.1 27.9h3.8M38.1 38.1h3.8M38.1 35.6h3.8M39.4 25.4h2.5M38.1 50.8h3.8M38.1 53.3h3.8M38.1 48.3h3.8M38.1 43.2h3.8M38.1 45.7h3.8M38.1 40.6h3.8"/>
<path d="M38.1 58.4h3.8M38.1 55.9h3.8M38.1 61h3.8M38.1 63.5h3.8M250.2 74.9v29.2h-3.8M39.4 83.8h2.5M39.4 99.1h2.5M39.4 94h2.5M39.4 91.4h2.5M39.4 88.9h2.5M39.4 96.5h2.5M40.6 81.3h1.3"/>
<path d="M246.4 83.8h31.7M246.4 81.3h3.8M246.4 99.1h3.8M271.8 91.4h-12.7v2.6M276.9 83.8v15.3M15.2 101.6h26.7M15.2 109.2v1.3M38.1 119.4h3.8M38.1 114.3h3.8M38.1 116.8h3.8M39.4 104.1h2.5M246.4 106.7h30.5"/>
<path d="M246.4 101.6h3.8M266.7 104.1v2.6M266.7 114.3v1.3M38.1 139.7h3.8M246.4 121.9h3.8v10.2M246.4 129.5h3.8M246.4 127h3.8M246.4 124.5h3.8M38.1 142.2h3.8M38.1 144.8h3.8M180.3 142.2v3.9h36.9M217.2 153.7h-36.9v3.8"/>
<path d="M41.9 182.9v1.3M41.9 191.8v1.2"/>
</g>
<g fill="#009600" stroke="#009600" stroke-width=".18">
<circle cx="198.1" cy="153.7" r=".46"/>
<circle cx="250.2" cy="101.6" r=".46"/>
<circle cx="250.2" cy="124.5" r=".46"/>
<circle cx="250.2" cy="129.5" r=".46"/>
<circle cx="250.2" cy="127" r=".46"/>
<circle cx="198.1" cy="146.1" r=".46"/>
<circle cx="180.3" cy="146.1" r=".46"/>
<circle cx="180.3" cy="153.7" r=".46"/>
<circle cx="250.2" cy="99.1" r=".46"/>
<circle cx="266.7" cy="106.7" r=".46"/>
<circle cx="250.2" cy="81.3" r=".46"/>
<circle cx="259.1" cy="83.8" r=".46"/>
<circle cx="276.9" cy="83.8" r=".46"/>
<circle cx="271.8" cy="83.8" r=".46"/>
<circle cx="259.1" cy="91.4" r=".46"/>
</g>
<g font-size="2.8" fill="#840000">
<text x="178" y="190.9">Title:</text>
<text x="187.7" y="190.9">Mini</text>
<text x="196" y="190.9">Wheelbot</text>
<text x="211.6" y="190.9">Power</text>
<text x="222.8" y="190.9">Distribution</text>
</g>
<g font-size="2.1" fill="#840000">
<text x="178" y="178">RWTH Aachen</text>
<text x="178" y="175">Henrik</text>
<text x="186.4" y="175">Hose</text>
<text x="194.5" y="178">University</text>
<text x="178" y="184">Sheet:</text>
<text x="178" y="181.2">Institute</text>
<text x="186.2" y="184">/stm/</text>
<text x="189" y="181.2">for</text>
<text x="193.8" y="181.2">Data</text>
<text x="200.7" y="181.2">Science</text>
<text x="211" y="181.2">in</text>
<text x="214.9" y="181.2">Mechanical</text>
<text x="229.1" y="181.2">Enginnering</text>
<text x="244" y="181.2">(DSME)</text>
<text x="178" y="186.7">File:</text>
<text x="184.1" y="186.7">stm.kicad_sch</text>
<text x="178" y="196.9">KiCad</text>
<text x="178" y="194.1">Size:</text>
<text x="184.7" y="194.1">A4</text>
<text x="185.7" y="196.9">E.D.A.</text>
<text x="193.3" y="196.9">9.0.5</text>
<text x="200" y="194.1">Date:</text>
<text x="207" y="194.1">2025-01-31</text>
<text x="263" y="194.3">Rev:</text>
<text x="263" y="196.9">Id:</text>
<text x="267.1" y="196.9">3/8</text>
</g>
<g font-size="1.8" fill="#840000">
<text x="35" y="11.9">1</text>
<text x="85" y="11.9">2</text>
<text x="135" y="11.9">3</text>
<text x="185" y="11.9">4</text>
<text x="235" y="11.9">5</text>
<text x="285" y="11.9">6</text>
<text x="10.3" y="35.9">A</text>
<text x="285.3" y="35.9">A</text>
<text x="10.3" y="85.9">B</text>
<text x="285.3" y="85.9">B</text>
<text x="10.3" y="135.9">C</text>
<text x="285.3" y="135.9">C</text>
<text x="10.3" y="185.9">D</text>
<text x="285.3" y="185.9">D</text>
<text x="35" y="199.9">1</text>
<text x="85" y="199.9">2</text>
<text x="135" y="199.9">3</text>
<text x="185" y="199.9">4</text>
<text x="235" y="199.9">5</text>
<text x="285" y="199.9">6</text>
</g>
<g font-size="1.8" fill="#006464">
<text x="146.7" y="16.1">U6A</text>
<text x="140.7" y="18.6">STM32G431CBT6</text>
<text x="50.8" y="26.3">PA0/ADC1_IN1/ADC2_IN1/COMP1_INM/COMP1_OUT/COMP3_INP/RTC_TAMP2/SYS_WKUP1/TIM2_CH1/TIM2_ETR/TIM8_BKIN/TIM8_ETR/USART2_CTS/USART2_NSS</text>
<text x="50.8" y="28.8">PA1/ADC1_IN2/ADC2_IN2/COMP1_INP/OPAMP1_VINP/OPAMP1_VINP_SEC/OPAMP3_VINP/OPAMP3_VINP_SEC/RTC_REFIN/TIM15_CH1N/TIM2_CH2/USART2_DE/USART2_RTS</text>
<text x="50.8" y="31.3">PA2/ADC1_IN3/COMP2_INM/COMP2_OUT/LPUART1_TX/OPAMP1_VOUT/RCC_LSCO/SYS_WKUP4/TIM15_CH1/TIM2_CH3/UCPD1_FRSTX1/UCPD1_FRSTX2/USART2_TX</text>
<text x="50.8" y="33.9">PA3/ADC1_IN4/COMP2_INP/LPUART1_RX/OPAMP1_VINM/OPAMP1_VINM0/OPAMP1_VINM1/OPAMP1_VINM_SEC/OPAMP1_VINP/OPAMP1_VINP_SEC/SAI1_CK1/SAI1_MCLK_A/TIM15_CH2/TIM2_CH4/USART2_RX</text>
<text x="50.8" y="36.4">PA4/ADC2_IN17/COMP1_INM/DAC1_OUT1/I2S3_WS/SAI1_FS_B/SPI1_NSS/SPI3_NSS/TIM3_CH2/USART2_CK</text>
<text x="50.8" y="39">PA5/ADC2_IN13/COMP2_INM/DAC1_OUT2/OPAMP2_VINM/OPAMP2_VINM0/OPAMP2_VINM1/OPAMP2_VINM_SEC/SPI1_SCK/TIM2_CH1/TIM2_ETR/UCPD1_FRSTX1/UCPD1_FRSTX2</text>
<text x="50.8" y="41.5">PA6/ADC2_IN3/COMP1_OUT/LPUART1_CTS/OPAMP2_VOUT/SPI1_MISO/TIM16_CH1/TIM1_BKIN/TIM3_CH1/TIM8_BKIN</text>
<text x="50.8" y="44">PA7/ADC2_IN4/COMP2_INP/COMP2_OUT/OPAMP1_VINP/OPAMP1_VINP_SEC/OPAMP2_VINP/OPAMP2_VINP_SEC/SPI1_MOSI/TIM17_CH1/TIM1_CH1N/TIM3_CH2/TIM8_CH1N/UCPD1_FRSTX1/UCPD1_FRSTX2</text>
<text x="50.8" y="46.6">PA8/I2C2_SDA/I2C3_SCL/I2S2_MCK/RCC_MCO/SAI1_CK2/SAI1_SCK_A/TIM1_CH1/TIM4_ETR/USART1_CK</text>
<text x="50.8" y="49.1">PA9/DAC1_EXTI9/DAC3_EXTI9/I2C2_SCL/I2C3_SMBA/I2S3_MCK/SAI1_FS_A/TIM15_BKIN/TIM1_CH2/TIM2_CH3/UCPD1_DBCC1/USART1_TX</text>
<text x="50.8" y="51.7">PA10/CRS_SYNC/DAC1_EXTI10/DAC3_EXTI10/I2C2_SMBA/SAI1_D1/SAI1_SD_A/SPI2_MISO/TIM17_BKIN/TIM1_CH3/TIM2_CH4/TIM8_BKIN/UCPD1_DBCC2/USART1_RX</text>
<text x="50.8" y="54.2">PA11/ADC1_EXTI11/ADC2_EXTI11/COMP1_OUT/FDCAN1_RX/I2S2_SD/SPI2_MOSI/TIM1_BKIN2/TIM1_CH1N/TIM1_CH4/TIM4_CH1/USART1_CTS/USART1_NSS/USB_DM</text>
<text x="50.8" y="56.7">PA12/COMP2_OUT/FDCAN1_TX/I2S_CKIN/TIM16_CH1/TIM1_CH2N/TIM1_ETR/TIM4_CH2/USART1_DE/USART1_RTS/USB_DP</text>
<text x="50.8" y="59.3">PA13/I2C1_SCL/IR_OUT/SAI1_SD_B/SYS_JTMS-SWDIO/TIM16_CH1N/TIM4_CH3/USART3_CTS/USART3_NSS</text>
<text x="50.8" y="61.8">PA14/I2C1_SDA/LPTIM1_OUT/SAI1_FS_B/SYS_JTCK-SWCLK/TIM1_BKIN/TIM8_CH2/USART2_TX</text>
<text x="50.8" y="64.4">PA15/ADC1_EXTI15/ADC2_EXTI15/I2C1_SCL/I2S3_WS/SPI1_NSS/SPI3_NSS/SYS_JTDI/TIM1_BKIN/TIM2_CH1/TIM2_ETR/TIM8_CH1/USART2_RX</text>
<text x="224.1" y="72">U6F</text>
<text x="247.5" y="70.7">+3V3</text>
<text x="122.9" y="77.1">STM32G431CBT6</text>
<text x="128.8" y="74.5">U6B</text>
<text x="218.1" y="74.5">STM32G431CBT6</text>
<text x="50.8" y="82.1">PB0/ADC1_IN15/COMP4_INP/OPAMP2_VINP/OPAMP2_VINP_SEC/OPAMP3_VINP/OPAMP3_VINP_SEC/TIM1_CH2N/TIM3_CH3/TIM8_CH2N/UCPD1_FRSTX1/UCPD1_FRSTX2</text>
<text x="232.9" y="82.1">VBAT</text>
<text x="50.8" y="84.7">PB1/ADC1_IN12/COMP1_INP/COMP4_OUT/LPUART1_DE/LPUART1_RTS/OPAMP3_VOUT/TIM1_CH3N/TIM3_CH4/TIM8_CH3N</text>
<text x="50.8" y="87.2">PB2/ADC2_IN12/COMP4_INM/I2C3_SMBA/LPTIM1_OUT/OPAMP3_VINM/OPAMP3_VINM0/OPAMP3_VINM1/OPAMP3_VINM_SEC/RTC_OUT2</text>
<text x="50.8" y="89.8">PB3/CRS_SYNC/I2S3_CK/SAI1_SCK_B/SPI1_SCK/SPI3_SCK/SYS_JTDO-SWO/TIM2_CH2/TIM3_ETR/TIM4_ETR/TIM8_CH1N/USART2_TX</text>
<text x="216.9" y="84.7">VREF+/VREFBUF_OUT</text>
<text x="231.6" y="89.8">U6H</text>
<text x="262.9" y="89.8">100n</text>
<text x="262.9" y="87.2">C28</text>
<text x="50.8" y="92.3">PB4/SAI1_MCLK_B/SPI1_MISO/SPI3_MISO/SYS_JTRST/TIM16_CH1/TIM17_BKIN/TIM3_CH1/TIM8_CH2N/UCPD1_CC2/USART2_RX</text>
<text x="50.8" y="94.8">PB5/I2C1_SMBA/I2C3_SDA/I2S3_SD/LPTIM1_IN1/SAI1_SD_B/SPI1_MOSI/SPI3_MOSI/TIM16_BKIN/TIM17_CH1/TIM3_CH2/TIM8_CH3N/USART2_CK</text>
<text x="225.7" y="92.3">STM32G431CBT6</text>
<text x="270.3" y="94.3">C29</text>
<text x="50.8" y="97.4">PB6/COMP4_OUT/LPTIM1_ETR/SAI1_FS_B/TIM16_CH1N/TIM4_CH1/TIM8_BKIN2/TIM8_CH1/TIM8_ETR/UCPD1_CC1/USART1_TX</text>
<text x="50.8" y="99.9">PB7/COMP3_OUT/I2C1_SDA/LPTIM1_IN2/SYS_PVD_IN/TIM17_CH1N/TIM3_CH4/TIM4_CH2/TIM8_BKIN/USART1_RX</text>
<text x="233.7" y="99.9">VDD</text>
<text x="257" y="99.9">GND</text>
<text x="264.1" y="99.9">+3V0</text>
<text x="270.3" y="96.9">1u</text>
<text x="17.8" y="107.5">10k</text>
<text x="17.8" y="105">R52</text>
<text x="50.8" y="102.5">PB8-BOOT0/COMP1_OUT/FDCAN1_RX/I2C1_SCL/SAI1_CK1/SAI1_MCLK_A/TIM16_CH1/TIM1_BKIN/TIM4_CH3/TIM8_CH2/USART3_RX</text>
<text x="50.8" y="105">PB9/COMP2_OUT/DAC1_EXTI9/DAC3_EXTI9/FDCAN1_TX/I2C1_SDA/IR_OUT/SAI1_D2/SAI1_FS_A/TIM17_CH1/TIM1_CH3N/TIM4_CH4/TIM8_CH3/USART3_TX</text>
<text x="50.8" y="107.5">PB10/DAC1_EXTI10/DAC3_EXTI10/LPUART1_RX/OPAMP3_VINM/OPAMP3_VINM0/OPAMP3_VINM1/OPAMP3_VINM_SEC/SAI1_SCK_A/TIM1_BKIN/TIM2_CH3/USART3_TX</text>
<text x="232.6" y="107.5">VDDA</text>
<text x="233.7" y="102.5">VDD</text>
<text x="233.7" y="105">VDD</text>
<text x="279.4" y="105">0R</text>
<text x="279.4" y="102.5">R16</text>
<text x="50.8" y="110.1">PB11/ADC1_EXTI11/ADC1_IN14/ADC2_EXTI11/ADC2_IN14/LPUART1_TX/TIM2_CH4/USART3_RX</text>
<text x="50.8" y="112.6">PB12/ADC1_IN11/I2C2_SMBA/I2S2_WS/LPUART1_DE/LPUART1_RTS/SPI2_NSS/TIM1_BKIN/USART3_CK</text>
<text x="231.7" y="112.6">U6G</text>
<text x="270.5" y="112.6">100n</text>
<text x="270.5" y="110.1">C27</text>
<text x="13.2" y="116.4">GND</text>
<text x="50.8" y="115.2">PB13/I2S2_CK/LPUART1_CTS/OPAMP3_VINP/OPAMP3_VINP_SEC/SPI2_SCK/TIM1_CH1N/USART3_CTS/USART3_NSS</text>
<text x="50.8" y="117.7">PB14/ADC1_IN5/COMP4_OUT/OPAMP2_VINP/OPAMP2_VINP_SEC/SPI2_MISO/TIM15_CH1/TIM1_CH2N/USART3_DE/USART3_RTS</text>
<text x="225.7" y="115.2">STM32G431CBT6</text>
<text x="50.8" y="120.2">PB15/ADC1_EXTI15/ADC2_EXTI15/ADC2_IN15/COMP3_OUT/I2S2_SD/RTC_REFIN/SPI2_MOSI/TIM15_CH1N/TIM15_CH2/TIM1_CH3N</text>
<text x="233.8" y="122.8">VSS</text>
<text x="233.8" y="125.3">VSS</text>
<text x="264.7" y="121.5">GND</text>
<text x="90.7" y="130.4">U6C</text>
<text x="232.7" y="130.4">VSSA</text>
<text x="233.8" y="127.9">VSS</text>
<text x="84.8" y="132.9">STM32G431CBT6</text>
<text x="50.8" y="140.6">PC13/RTC_OUT1/RTC_TAMP1/RTC_TS/SYS_WKUP2/TIM1_BKIN/TIM1_CH1N/TIM8_CH4N</text>
<text x="50.8" y="143.1">PC14-OSC32_IN/RCC_OSC32_IN</text>
<text x="177.7" y="138">+3V3</text>
<text x="248.2" y="138">GND</text>
<text x="50.8" y="145.6">PC15-OSC32_OUT/ADC1_EXTI15/ADC2_EXTI15/RCC_OSC32_OUT</text>
<text x="184.2" y="149.5">C24</text>
<text x="201.9" y="149.5">C25</text>
<text x="221" y="149.5">C26</text>
<text x="82.2" y="155.8">STM32G431CBT6</text>
<text x="88.2" y="153.3">U6D</text>
<text x="184.2" y="152">100n</text>
<text x="201.9" y="152">100n</text>
<text x="221" y="152">100n</text>
<text x="50.8" y="163.4">PF0-OSC_IN/ADC1_IN10/I2C2_SDA/I2S2_WS/RCC_OSC_IN/SPI2_NSS/TIM1_CH3N</text>
<text x="50.8" y="166">PF1-OSC_OUT/ADC2_IN10/COMP3_INM/I2S2_CK/RCC_OSC_OUT/SPI2_SCK</text>
<text x="178.3" y="163.4">GND</text>
<text x="73" y="173.6">U6E</text>
<text x="67" y="176.1">STM32G431CBT6</text>
<text x="50.8" y="183.7">PG10-NRST/DAC1_EXTI10/DAC3_EXTI10/RCC_MCO</text>
<text x="45.7" y="190.1">100n</text>
<text x="45.7" y="187.6">C23</text>
<text x="36.1" y="195.2">GND</text>
</g>
<g font-size="1.8" fill="#725600">
<text x="29.5" y="28.8">I_DRIVE</text>
<text x="25" y="31.3">~{FAULT}_MOT1</text>
<text x="29" y="33.9">V_DRIVE</text>
<text x="27.4" y="41.5">SW_DRIVE</text>
<text x="28" y="36.4">EN_MOT1</text>
<text x="21.9" y="44">SW_CHOPPER_L</text>
<text x="28.1" y="46.6">~{FAULT}_PI</text>
<text x="28.3" y="51.7">UART_RX</text>
<text x="28.6" y="49.1">UART_TX</text>
<text x="29.3" y="54.2">CAN_RX</text>
<text x="29.6" y="56.7">CAN_TX</text>
<text x="30.6" y="59.3">SWDIO</text>
<text x="21.6" y="64.4">SW_CHOPPER_H</text>
<text x="30.2" y="61.8">SWCLK</text>
<text x="33.1" y="82.1">V_BUS</text>
<text x="29.3" y="89.8">NRF_SCK</text>
<text x="32.3" y="84.7">LEDIO</text>
<text x="279.6" y="84.7">VREF</text>
<text x="28.5" y="94.8">NRF_MOSI</text>
<text x="28.5" y="92.3">NRF_MISO</text>
<text x="30.6" y="99.9">NRF_EN</text>
<text x="30.6" y="97.4">NRF_~{CS}</text>
<text x="29.8" y="105">NRF_IRQ</text>
<text x="31.8" y="117.7">LED1</text>
<text x="31.8" y="115.2">LED2</text>
<text x="31.1" y="120.2">EN_PI</text>
<text x="28" y="143.1">EN_MOT2</text>
<text x="31.4" y="140.6">BUZZ</text>
<text x="25" y="145.6">~{FAULT}_MOT2</text>
</g>
<g font-size="1.8" fill="#a90000">
<text x="45" y="25.1">8</text>
<text x="45" y="27.7">9</text>
<text x="44.4" y="30.2">10</text>
<text x="44.4" y="32.8">11</text>
<text x="44.4" y="35.3">12</text>
<text x="44.4" y="37.8">13</text>
<text x="44.4" y="40.4">14</text>
<text x="44.4" y="42.9">15</text>
<text x="44.4" y="45.5">30</text>
<text x="44.4" y="48">31</text>
<text x="44.4" y="50.5">32</text>
<text x="44.4" y="53.1">33</text>
<text x="44.4" y="55.6">34</text>
<text x="44.4" y="58.2">37</text>
<text x="44.4" y="60.7">38</text>
<text x="44.4" y="63.2">39</text>
<text x="44.4" y="81">16</text>
<text x="44.4" y="83.6">17</text>
<text x="241.3" y="83.6">20</text>
<text x="241.9" y="81">1</text>
<text x="44.4" y="86.1">18</text>
<text x="44.4" y="88.6">40</text>
<text x="44.4" y="91.2">41</text>
<text x="44.4" y="93.7">42</text>
<text x="44.4" y="96.3">43</text>
<text x="44.4" y="98.8">44</text>
<text x="44.4" y="101.3">45</text>
<text x="241.3" y="98.8">24</text>
<text x="241.3" y="101.3">36</text>
<text x="44.4" y="103.9">46</text>
<text x="44.4" y="106.4">22</text>
<text x="241.3" y="103.9">48</text>
<text x="241.3" y="106.4">21</text>
<text x="44.4" y="109">25</text>
<text x="44.4" y="111.5">26</text>
<text x="44.4" y="114">27</text>
<text x="44.4" y="116.6">28</text>
<text x="44.4" y="119.1">29</text>
<text x="241.3" y="121.7">23</text>
<text x="241.3" y="124.2">35</text>
<text x="241.3" y="126.7">47</text>
<text x="241.3" y="129.3">19</text>
<text x="45" y="139.4">2</text>
<text x="45" y="142">3</text>
<text x="45" y="144.5">4</text>
<text x="45" y="162.3">5</text>
<text x="45" y="164.8">6</text>
<text x="45" y="182.6">7</text>
</g>
</svg>
